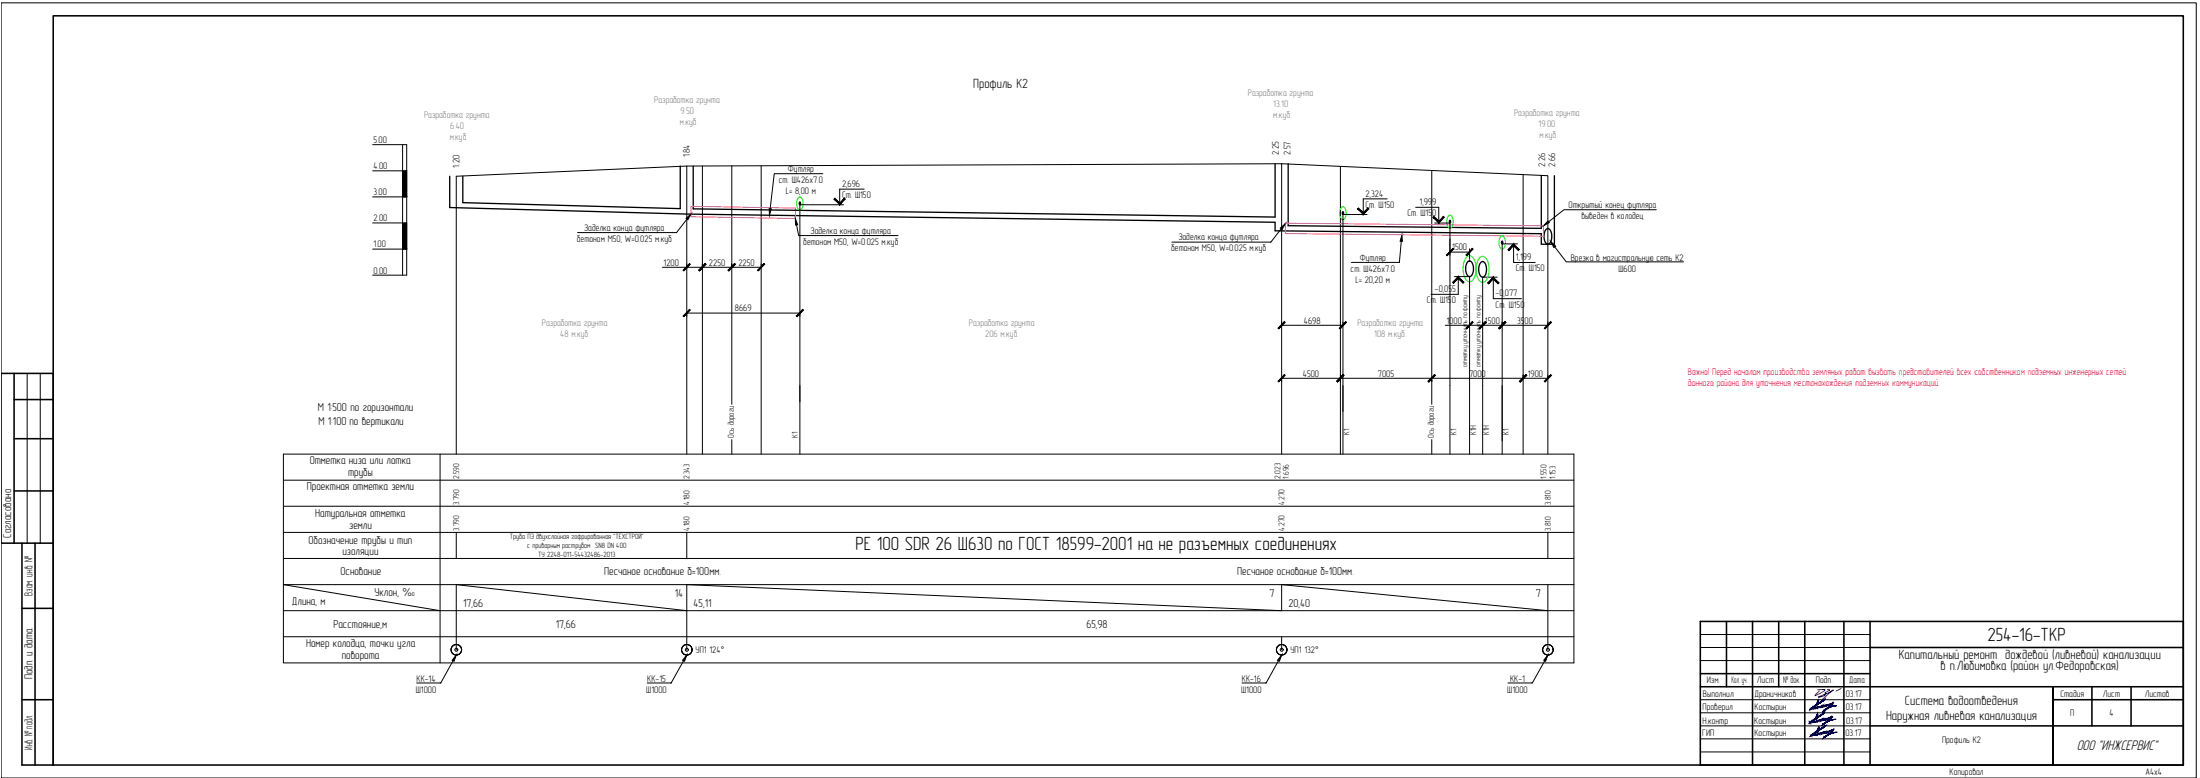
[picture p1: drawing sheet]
<svg xmlns="http://www.w3.org/2000/svg" width="840mm" height="297mm" viewBox="0 0 840 297" stroke-linecap="round" stroke-linejoin="round" font-family="sans-serif">
<g fill="none" stroke="#000" stroke-width=".38">
<path d="M142.3 55.2h13v49.9h-13M153.7 55.2v49.9M142.3 75.2h13M142.3 65.2h13M142.3 95.1h13M142.3 85.1h13M168 173.4v79.7M600.9 173.4h-492.7v79.7h492.7M108.2 193.3h492.7M108.2 183.3h492.7M108.2 213.2h492.7M108.2 203.3h492.7"/>
<path d="M108.2 233.2h492.7M174.2 223.2v24.9M262.2 223.2v24.9M489.3 223.2v10M591 223.2v24.9M600.9 223.2h-492.7l59.8 10M108.2 243.1h492.7M489.3 243.1v5"/>
<circle cx="174.2" cy="248.1" r="2.01"/>
<circle cx="262.2" cy="248.1" r="2.01"/>
<circle cx="489.4" cy="248.1" r="2.01"/>
<circle cx="591" cy="248.1" r="2.01"/>
</g>
<g fill="#000" stroke="#000" stroke-width=".38">
<path d="M153.7 65.3l1.6 9.9v-9.9zM153.7 65.3l1.6 9.9h-1.6z"/>
<path d="M153.7 85.2l1.6 10v-10zM153.7 85.2l1.6 10h-1.6z"/>
</g>
<!-- layer: 0 -->
<g fill="none" stroke="#000" stroke-width=".38">
<path d="M.4 1.1h838.1v295.9h-838.1zM262.2 63.4l227.1-.9v110.9M268.2 63.4v110M279.4 63.3v91.1M290.6 63.3v110.1M322.1 78.2h-16.7v75.2M329.9 72.2h-9.3v6M489.3 62.5l101.7 4.6v106.3M511.8 63.5v109.9M529.6 75.9h-9.1v6M540.5 79.1h8.8v6.1M546.7 65.1v89.3"/>
<path d="M581.5 66.7v106.7M522 81.9h-9.3v75.2M547.8 85.2h5.8v88.2M553.6 91.2v6.3M553.6 96.3h7.5M561.1 95v4M577.9 93.1v7.1h8.2M579.4 93.1h-5.9v75.2M252.9 102.1h37.7M262.2 100.8v1.8M262.2 119.4v1.4M262.2 119.5h43.2"/>
<path d="M305.4 119.4v1.4M555.3 105.6h5.8v67.8M556.8 105.6v6.8h-10.4M570.1 105.8v8.2h10.8M571.6 105.8h-5.5v67.6M489.3 123v.6M489.3 124.2h23.4M512.7 123v.6M551.8 124.2h39.2M573.5 123v.6M591 123v.6M.4 142.6v64.8"/>
<path d="M10.4 142.6v64.8M15.4 142.6v64.8M305.4 147.2v26.2M489.3 145.1v.6M489.3 144.4h101.7M511.7 145.1v.6M512.7 147.2v26.2M573.5 147.2v26.2M591 143.2v.6M174.2 173.4v-106.1l88-3.9v110M279.4 167.8v5.6M546.7 167.8v5.6"/>
<path d="M600.9 173.4v79.7M174.2 203.3v9.9M262.2 203.3v9.9M591 203.3v9.9M174.2 223.2l88 10M262.2 223.2l227.1 10M489.3 223.2l101.7 10M649.2 252.2h64.8M649.2 247.2h64.8M649.2 242.3h64.8M649.2 267.2h64.8M649.2 272.1h64.8"/>
<path d="M649.2 277.1h64.8M649.2 282.1h64.8M649.2 287.1h64.8"/>
<circle cx="174.2" cy="248.1" r=".57"/>
<circle cx="262.2" cy="248.1" r=".57"/>
<circle cx="489.4" cy="248.1" r=".57"/>
<circle cx="591" cy="248.1" r=".57"/>
</g>
<g fill="none" stroke="#000" stroke-width=".59">
<path d="M20.3 6h813.3v286.1h-813.3zM.4 142.6h19.9v149.5h-11.9v-84.7M5.4 142.6v64.8M5.4 152.6h14.9M5.4 167.5h14.9M5.4 187.4h14.9M.4 207.4h19.9M13.4 207.4v84.7M8.4 232.3h11.9M649.2 237.3h184.4v54.8h-184.4zM659.2 237.3v24.9M669.1 237.3v54.8"/>
<path d="M679.1 237.3v24.9M689.1 237.3v54.8M704 237.3v54.8M714 237.3v54.8M649.2 257.2h64.8M714 247.2h119.6M8.4 267.2h11.9M649.2 262.2h184.4M714 277.1h119.6M783.8 267.2h49.8M798.7 262.2v14.9M813.6 262.2v14.9"/>
<path d="M783.8 292.1v-29.9v29.9"/>
</g>
<g fill="#00f" stroke="#00f" stroke-width=".38">
<path d="M694 272.7v.2zM694 272.7l-.1 .2zM693.9 272.9v.2zM693.9 272.9v.2zM692.7 274.7l-.1 .2zM692.5 274.8l.2-.1zM692.5 274.8l-.1 .2zM692.3 274.9l.2-.1zM692.3 274.9l-.1 .3zM692.1 275.1l.2-.2zM692.1 275.1l-.1 .2zM691.9 275.2l.2-.1zM691.9 275.2l-.1 .2zM691.7 275.3l.2-.1zM691.7 275.3l-.1 .2zM691.5 275.4l.2-.1zM691.5 275.4l-.1 .3zM691.3 275.6l.2-.2zM691.3 275.6l-.1 .1zM691.1 275.7l.2-.1z"/>
<path d="M691.1 275.8l-.1 .2zM691.1 275.8l.3-.2zM691.1 275.9l.3-.3zM691.4 275.6l.4-.3zM691.8 275.3l-.4 .4zM691.8 275.3l.6-.4zM691.9 275.4l.5-.5zM692.4 274.9l.7-.4zM692.4 275l.8-.4zM693.1 274.5l.7-.5zM693.2 274.6l.7-.5zM693.8 274l.8-.5zM693.9 274.1l.7-.6zM694.6 273.5l.7-.5zM694.6 273.6l.7-.6zM695.3 273l.6-.3zM695.3 273.1l.6-.4zM695.9 272.7l.4-.3zM696.3 272.4l-.4 .3zM696.3 272.4l.1-.2zM696.4 272.2l-.1 .2z"/>
<path d="M696 272.5l.3-.2zM696 272.5l.3-.2zM695.5 272.8l.5-.3zM695.5 272.8l.5-.3zM694.9 273.2l.6-.4zM694.8 273.2l.7-.4zM694.2 273.7l.7-.5zM694.1 273.6l.7-.4zM693.5 274.1l.6-.5zM693.5 274.1l.6-.5zM692.9 274.5l.6-.4zM692.9 274.5l.6-.4zM692.9 274.5l-.5 .4zM692.4 274.9l.5-.4zM692.4 274.9l-.3 .3zM692.4 274.9l-.3 .3zM692.1 275.2l-.1 .2zM692.1 275.2l-.2 .2zM691.9 275.4v.2zM692.2 275.7h.2zM692.2 275.7h.3zM692.4 275.7h.3zM692.5 275.7h.2zM692.7 275.7l.2-.1zM692.7 275.7h.3zM692.9 275.6h.2zM693 275.7l.1-.1zM693.1 275.6l.2-.1z"/>
<path d="M694.2 275.2l.2-.1zM694.2 275.2h.2zM694.4 275.1l.2-.1zM694.4 275.2l.2-.1zM694.6 275l.3-.1zM694.6 275.1l.3-.2zM694.9 274.9h.2zM694.9 275l.2-.1zM695.1 274.9l.2-.1zM695.1 274.9l.2-.1z"/>
<path d="M695.4 275l.2-.1zM695.5 275.1l.1-.2zM695.6 274.9h.2zM695.6 275l.3-.1zM695.8 274.9l.3-.1zM695.9 274.9l.2-.1zM696.1 274.8l.3-.1zM696.1 274.8l.3-.1zM696.4 274.7l.2-.1zM696.4 274.7l.2-.1zM696.6 274.6l.2-.1zM696.6 274.6h.2z"/>
<path d="M697 274.7l.2-.1zM697.2 274.6l.3-.1zM697.2 274.6l.3-.1zM697.5 274.5l.3-.2zM697.5 274.6l.3-.2zM697.8 274.3l.3-.1zM697.8 274.4l.3-.2zM698.1 274.2l.4-.1zM698.2 274.3l.3-.2zM698.5 274.1l.3-.2zM698.5 274.1l.3-.2zM698.8 273.9l.2-.1zM698.8 274l.2-.2zM699 273.8h.2zM699.1 273.9l.1-.1zM699.2 274.1l-.1 .2zM699.2 274.1l-.1 .2zM699.1 274.2l-.1 .2zM698.9 274.4l.2-.2zM698.9 274.4l-.2 .2zM698.9 274.4l-.2 .2zM698.7 274.6l-.2 .3zM698.4 274.8l.3-.2zM698.4 274.8l-.2 .3zM698.2 275l.2-.2zM698.2 275l-.3 .3zM697.9 275.3l.3-.3zM697.9 275.3l-.2 .2zM697.6 275.5l.3-.2zM697.6 275.5l-.2 .2zM697.3 275.7l.3-.2zM697.3 275.7l-.2 .3zM697.1 275.9l.2-.2zM697.1 275.9l-.3 .2zM696.8 276.1l.3-.2zM696.8 276.1l-.2 .2zM696.6 276.2l.2-.1zM696.6 276.2l-.2 .2zM696.6 276.2l-.2 .2zM696.4 276.4l-.2 .1zM696.2 276.5l.2-.1z"/>
<path d="M696.1 276.5l.2-.2zM696.3 276.3l-.2 .2zM696.3 276.3l.3-.2zM696.6 276.1l-.3 .3zM696.6 276.1l.3-.2zM696.6 276.2l.3-.3zM696.9 275.9l.5-.2zM697 276l.4-.3zM697.4 275.7l.5-.3zM697.4 275.7l.5-.3zM697.9 275.4l.5-.2zM697.9 275.5l.5-.3zM698.4 275.2l.6-.3zM698.4 275.2l.6-.2zM699 274.9l.6-.1zM699 275l.6-.1zM699.6 274.8l.7-.2zM699.6 274.9l.7-.3zM700.3 274.6h.6zM700.3 274.7l.6-.1z"/>
<path d="M694.3 267.4v.3zM694.3 267.4l-.1 .3zM694.2 267.7v.2zM694.2 267.7v.2zM693.1 269.4l-.1 .2zM693 269.5l-.2 .2zM692.8 269.6l.2-.1zM692.8 269.6l-.1 .2zM692.6 269.7l.2-.1zM692.6 269.7l-.2 .2zM692.4 269.9l.2-.2zM692.4 269.9l-.1 .2zM692.2 270l.2-.1zM692.2 270l-.1 .2zM692 270.1l.2-.1zM692 270.1l-.1 .2zM691.8 270.2l.2-.1zM691.8 270.2l-.1 .3zM691.6 270.4l.2-.2zM691.6 270.4l-.1 .1zM691.4 270.5l.2-.1z"/>
<path d="M691.4 270.6l-.1 .1zM691.4 270.6l.3-.2zM691.4 270.7l.3-.3zM691.7 270.4l.4-.3zM691.7 270.5l.4-.4zM692.1 270.1l.6-.4zM692.1 270.2l.6-.5zM692.7 269.7l.7-.4zM692.7 269.8l.7-.4zM693.4 269.3l.7-.5zM693.4 269.4l.8-.6zM694.1 268.8l.8-.5zM694.2 268.8l.7-.5zM694.9 268.3l.7-.5zM694.9 268.4l.7-.6zM695.6 267.8l.5-.4zM695.6 267.9l.5-.5zM696.1 267.4l.5-.2zM696.2 267.5l.4-.3zM696.7 267l-.1 .2zM696.7 267l-.1 .2z"/>
<path d="M696.3 267.3l.3-.2zM696.3 267.3l.3-.2zM695.7 267.6l.6-.3zM695.7 267.6l.6-.3zM695.2 268l.5-.4zM695.1 268l.6-.4zM694.5 268.5l.7-.5zM694.4 268.4l.7-.4zM693.8 268.9l.6-.5zM693.8 268.8l.6-.4zM693.2 269.3l.6-.4zM693.2 269.3l.6-.5zM693.2 269.3l-.5 .4zM692.7 269.6l.5-.3zM692.7 269.6l-.3 .4zM692.4 269.9l.3-.3zM692.4 269.9l-.1 .3zM692.4 269.9l-.1 .3zM692.2 270.2v.2zM692.5 270.5h.2zM692.5 270.5h.2zM692.7 270.5l.3-.1zM692.7 270.5l.3-.1zM693 270.4h.2zM693 270.5l.2-.1zM693.2 270.4h.2zM693.2 270.5l.2-.1z"/>
<path d="M694.5 269.9h.2zM694.5 270l.2-.1zM694.7 269.9l.2-.1zM694.7 269.9h.2zM694.9 269.8l.2-.1zM695.1 269.7l-.2 .2zM695.1 269.7l.3-.1zM695.2 269.8l.2-.2zM695.4 269.6h.2zM695.4 269.7l.2-.1z"/>
<path d="M695.7 269.8l.2-.1zM695.7 269.9l.2-.2zM695.9 269.7l.2-.1zM695.9 269.8l.3-.1zM696.1 269.6h.3zM696.2 269.7l.2-.1zM696.4 269.6l.2-.1zM696.4 269.6l.3-.1zM696.6 269.5l.3-.1zM696.7 269.5l.2-.1zM696.9 269.4l.2-.1zM696.9 269.4l.2-.1z"/>
<path d="M697.3 269.5l.2-.1zM697.3 269.5l.2-.1zM697.5 269.4l.2-.1zM697.5 269.4l.2-.1zM697.7 269.3l.4-.2zM697.8 269.4l.3-.2z"/>
<path d="M698.1 269.1l.3-.1zM698.1 269.2l.3-.2zM698.4 269l.4-.2zM698.4 269.1l.4-.3zM698.8 268.8l.3-.1zM698.8 268.9l.3-.2zM699.1 268.7l.2-.1zM699.1 268.8l.2-.2zM699.3 268.6h.2zM699.3 268.7l.2-.1zM699.3 269l.2-.2zM699.3 269l-.1 .2zM699.3 269l-.1 .2zM699.2 269.2l-.2 .2zM699 269.4l.2-.2zM699 269.4l-.2 .2zM698.7 269.6l.3-.2zM698.7 269.6l-.2 .3zM698.4 269.8l.3-.2zM698.4 269.8l-.2 .3zM698.4 269.8l-.2 .3zM698.2 270.1l-.3 .2zM697.9 270.3l.3-.2zM697.9 270.3l-.2 .2zM697.6 270.5l.3-.2zM697.6 270.5l-.2 .2zM697.3 270.7l.3-.2zM697.3 270.7l-.2 .2zM697.3 270.7l-.2 .2zM697.1 270.9l-.2 .2zM696.8 271l.3-.1zM696.8 271l-.1 .2zM696.6 271.2l.2-.2zM696.6 271.2l-.1 .1z"/>
<path d="M696.4 271.3l.2-.2zM696.6 271.1l-.2 .2zM696.6 271.1l.2-.2zM696.8 270.9l-.2 .3zM696.8 270.9l.4-.2zM696.9 271l.3-.3zM697.2 270.7l.5-.2zM697.2 270.8l.5-.3zM697.7 270.5l.4-.3zM697.7 270.5l.4-.3zM698.1 270.2l.6-.3zM698.2 270.3l.5-.4zM698.7 269.9l.6-.2zM698.7 270l.6-.2zM699.3 269.7l.6-.1zM699.3 269.8l.6-.2zM699.9 269.6l.6-.2zM699.9 269.6l.6-.2zM700.5 269.4h.7zM700.5 269.5l.7-.1z"/>
<path d="M694.4 277.6v.2zM694.4 277.6v.2zM694.4 277.8v.2zM694.4 277.8v.2zM694.3 277.9v.3zM694.3 277.9v.3zM693.3 279.5l.2-.1zM693.2 279.6l-.2 .2zM693 279.7l-.2 .2zM692.8 279.9l.2-.2zM692.8 279.9l-.1 .2zM692.6 280l.2-.1zM692.6 280l-.2 .2zM692.4 280.1l.2-.1zM692.4 280.1l-.2 .2zM692.2 280.2l.2-.1zM692.2 280.2l-.1 .2zM692 280.4l.2-.2zM692 280.4l-.1 .2zM691.8 280.5l.2-.1zM691.8 280.5l-.1 .2zM691.6 280.6l.2-.1zM691.6 280.6l-.1 .2zM691.5 280.7l.1-.1z"/>
<path d="M691.6 280.7l.3-.2zM691.9 280.5l-.3 .3zM691.9 280.5l.4-.2zM691.9 280.6l.4-.3zM692.3 280.3l.6-.4zM692.3 280.3l.6-.4zM692.9 279.9l.7-.5zM692.9 279.9l.7-.5zM693.6 279.4l.8-.5zM693.6 279.5l.8-.6zM694.4 278.9l.7-.4zM694.4 279l.7-.5zM695.1 278.5l.6-.5zM695.1 278.5l.7-.5zM695.7 278l.6-.4zM695.8 278l.6-.3zM696.3 277.6l.4-.3zM696.4 277.7l.4-.3zM696.7 277.3l.2-.1zM696.9 277.2l-.1 .2z"/>
<path d="M696.5 277.5l.3-.2zM696.4 277.4l.4-.2zM696 277.8l.4-.4zM695.9 277.7l.5-.3zM695.3 278.2l.6-.5zM695.3 278.1l.6-.4zM694.6 278.6l.7-.5zM694.6 278.5l.7-.4zM694 279l.6-.5zM693.9 279l.7-.5zM693.4 279.5l.6-.5zM693.3 279.4l.6-.4zM693.3 279.4l-.4 .4zM692.9 279.8l.4-.4zM692.9 279.8l-.3 .3zM692.6 280.1l.3-.3zM692.6 280.1l-.1 .2zM692.6 280.1l-.2 .2zM692.5 280.6h.2zM692.7 280.6h.3zM692.7 280.7l.3-.1zM693 280.6h.2zM693 280.7l.2-.1zM693.2 280.6l.2-.1zM693.2 280.7l.2-.1zM693.4 280.5h.2zM693.4 280.6h.2zM693.9 280.4l-.1 .1z"/>
<path d="M694.7 280.1h.2zM694.9 280l.2-.1zM695.1 279.9l-.2 .2zM695.1 279.9h.2zM695.1 280l.2-.1zM695.3 279.9l.2-.1zM695.4 279.9l.1-.1zM695.5 279.8l.2-.1zM695.6 279.9l.2-.1zM695.7 279.7l.3-.1zM695.8 279.8l.2-.2z"/>
<path d="M695.9 280l.2-.1zM696.1 279.9l.2-.1zM696.1 279.9l.2-.1zM696.3 279.8l.3-.1zM696.3 279.9l.3-.2zM696.6 279.7l.2-.1zM696.6 279.8l.2-.2zM696.8 279.6l.3-.1zM696.8 279.7l.3-.2zM697.1 279.5h.2zM697.1 279.6l.2-.1z"/>
<path d="M697.5 279.6l.2-.1zM697.5 279.7l.2-.2zM697.7 279.5l.2-.1zM697.7 279.6l.2-.2zM697.9 279.4l.3-.1zM698 279.5l.2-.2zM698.2 279.3l.4-.2zM698.3 279.3l.3-.1zM698.6 279.1l.3-.1zM698.6 279.2l.3-.2zM698.9 279l.3-.2zM699 279l.2-.2zM699.2 278.8h.3zM699.3 278.9l.2-.1zM699.5 278.8l.2-.1z"/>
<path d="M699.7 279l-.1 .2zM699.7 279l-.1 .2zM699.6 279.1l-.2 .2zM699.6 279.1l-.2 .2zM699.4 279.3l-.2 .3zM699.1 279.5l.3-.2zM699.1 279.5l-.2 .3zM698.9 279.7l.2-.2zM698.9 279.7l-.2 .3zM698.9 279.7l-.2 .3zM698.6 280l-.2 .2zM698.3 280.2l.3-.2zM698.3 280.2l-.2 .3zM698.1 280.4l.2-.2zM698.1 280.4l-.3 .3zM697.8 280.6l.3-.2zM697.8 280.6l-.2 .3zM697.5 280.8l.3-.2zM697.5 280.8l-.2 .3zM697.3 281l.2-.2zM697.3 281l-.2 .2zM697.1 281.2l.2-.2zM697.1 281.2l-.2 .2zM696.8 281.3l.3-.1zM696.8 281.3l-.1 .2zM696.7 281.4l.1-.1z"/>
<path d="M696.6 281.4l.2-.2zM696.8 281.2l-.2 .3zM696.8 281.2l.2-.1zM696.8 281.3l.3-.2zM697 281.1l.4-.3zM697.1 281.1l.3-.3zM697.4 280.8l.4-.2zM697.4 280.9l.5-.2zM697.8 280.6l.5-.2zM697.9 280.7l.5-.3zM698.3 280.4l.6-.3zM698.4 280.4l.5-.3zM698.9 280.1l.6-.2zM698.9 280.2l.6-.3zM699.5 279.9l.6-.2zM699.5 279.9l.6-.1zM700.1 279.7l.6-.1zM700.1 279.8l.6-.2zM700.7 279.6h.7zM700.7 279.7l.7-.1z"/>
</g>
<g fill="none" stroke="#00f" stroke-width=".38">
<path d="M693.7 275.2v.1M693.7 275.2h.1M693.8 275.4h.1M693.8 275.2h.1M693.8 275.1l-.1 .1M693.9 263.4l2.8-.1 .1 .2-3.8 2.1 1.6-1.8M694 269.9l.1 .1M694 269.9h.1M694.1 270.1h.1M694 270.1h.1M694.1 270.2h.1M697.7 263.3l.9 .2-1.8 1 .2 .6-.4 .4-2.4 .7 5.8-2.7-4.3 3.6"/>
<path d="M702.9 262.9l-1.9 .9M694.2 280.1h.1M694.2 280.1v.1M694.3 280.3h.1M694.2 280l-.1 .1M694.2 280v.1M694.3 280.1v.1"/>
</g>
<path d="M293.7 79.7h.8l-.7 2.5zM262 83.4l1.8-1.7-1.2 2.2zM303.7 83.4l.8 2.4-.8 .1zM488.9 87.1l1.8-1.7-1.2 2.2zM535.3 89.6l.1 2.5h-.8zM591 84.4l.5 .6-2.2 1.2zM592.1 92.3l1.8 1.7-.6 .5zM174.2 250.1l-.8 2.4-.8-.4zM262.2 250.1l-.8 2.4-.8-.4zM489.3 250.1l-.8 2.4-.7-.4zM591 250.1l-.9 2.4-.7-.4z" fill="#000" stroke="#000" stroke-width=".38"/>
<g fill="none" stroke="#000" stroke-width=".38">
<path d="M314.2 66.3h-18.6l-1.6 13.4M220.5 88.8h37.8M262.3 83.6l-4.2 5.2M304.1 85.8l.8 4.1h38M447.4 92.4h37.8M489.2 87.3l-4.1 5.1M535 92.1l-.7 8.1h-.2M593.6 94.3l4.4 5.7h44.8M632.4 80.1h-35.3l-5.8 4.6M516 100.2h18.3M173 252.3l-4.9 8.5M261 252.3l-4.9 8.5"/>
<path d="M488.1 252.3l-4.9 8.5M589.8 252.3l-5 8.5M159.1 260.8h9.3M247.1 260.8h9.3M474.2 260.8h9.3M575.7 260.8h9.3"/>
</g>
<path d="M259.7 63.4v16.3l-83-2.3v-10.1M305.2 77.3a.36 .36 0 0 1 .4 .4 .36 .36 0 0 1-.4 .3zM486.8 62.5v20.4l-222.1-3.2v-16.3M491.8 62.5v23.7l96.7 1v-20.2M593.5 67.1v26.1h-5v-4l-101.7-1.1v-3.2l-224.6-3.2-90.5-2.5v-11.9M512.7 80.9l.2 .1a.41 .41 0 0 1 .2 .5 .41 .41 0 0 1-.5 .3zM553.4 84.3a.36 .36 0 0 1 .4 .3 .36 .36 0 0 1-.4 .4zM560.5 99.9a1.45 1.45 0 0 1 2 1.6 3.4 3.4 0 0 1-1.4 4.1 3.5 3.5 0 0 1-1.2-4.6zM573.4 92.2a.4 .4 0 0 1 .4 .4 .4 .4 0 0 1-.4 .4zM590.2 87.7a1.17 1.17 0 0 1 1.3-.3 1.17 1.17 0 0 1 .7 1.2 4.1 4.1 0 0 1-.9 4.6 1.88 1.88 0 0 1-1.8-2.4l.1-1.7zM565.5 100.1a1.41 1.41 0 0 1 1.5 .2 1.41 1.41 0 0 1 .4 1.4 3.3 3.3 0 0 1-1.3 4.1 3.4 3.4 0 0 1-1.3-4.6z" fill="none" stroke="#000" stroke-width=".51"/>
<!-- layer: 0 -->
<g fill="#000" stroke="#000" stroke-width=".38">
<path d="M318.8 75.7l-.4 .3 2.2 1.5zM318.4 76l2.2 1.5v.7zM320.6 77.5v.7l1.8-2.5zM322.4 75.7l.3 .3-2.1 2.2z"/>
<path d="M518.7 79.4l-.4 .3 2.2 1.5zM518.3 79.7l2.2 1.5v.7zM520.5 81.2v.7l1.8-2.5zM522.3 79.4l.3 .3-2.1 2.2z"/>
<path d="M551.1 82.6l-1.8 2.6 2.2-2.2zM551.1 82.6l-1.8 2.6v-.8zM547.1 83l2.2 2.2v-.8zM547.1 83l.4-.4 1.8 1.8z"/>
<path d="M554.7 94.9l-2.2 2.7 2.5-2.5zM554.7 94.9l-2.2 2.7-.3-.2z"/>
<path d="M559.7 97.4l.3 .2 2.2-2.7zM562.2 94.9l.2 .2-2.4 2.5z"/>
<path d="M575.7 95.3l.4 .4 1.8-2.6zM577.9 93.1v.7l-1.8 1.9zM577.9 93.1v.7l2.2 1.5zM577.9 93.8l2.2 1.5-.4 .4z"/>
<path d="M263.3 100.7l-2.2 2.7 2.5-2.5zM263.3 100.7l-2.2 2.7-.3-.2z"/>
<path d="M263.3 118.1l-2.2 2.8 2.5-2.5zM263.3 118.1l-2.2 2.8-.3-.3z"/>
<path d="M266.8 103.2l.3 .2 2.2-2.7zM269.3 100.7l.2 .2-2.4 2.5z"/>
<path d="M269.3 100.7l-2.2 2.7 2.4-2.5zM269.3 100.7l-2.2 2.7-.3-.2z"/>
<path d="M278 103.2l.3 .2 2.2-2.7zM280.5 100.7l.3 .2-2.5 2.5z"/>
<path d="M280.5 100.7l-2.2 2.7 2.5-2.5zM280.5 100.7l-2.2 2.7-.3-.2z"/>
<path d="M289.2 103.2l.3 .2 2.2-2.7zM291.7 100.7l.3 .2-2.5 2.5z"/>
<path d="M556.8 106.3l1.8 1.8 .3-.3zM556.8 105.6l2.1 2.2-2.1-1.5zM556.8 105.6l-1.9 2.5 1.9-1.8zM556.8 105.6l-1.9 2.5-.3-.3z"/>
<path d="M567.9 108l.4 .4 1.8-2.6zM570.1 105.8v.7l-1.8 1.9zM570.1 105.8v.7l2.2 1.5zM570.1 106.5l2.2 1.5-.4 .4z"/>
<path d="M304 120.6l.3 .3 2.2-2.8zM306.5 118.1l.3 .3-2.5 2.5z"/>
<path d="M490.4 122.8l-2.2 2.7 2.5-2.4zM490.4 122.8l-2.2 2.7-.3-.2z"/>
<path d="M511.3 125.3l.3 .2 2.2-2.7zM513.8 122.8l.3 .3-2.5 2.4z"/>
<path d="M562.2 122.8l-2.2 2.7 2.4-2.4zM562.2 122.8l-2.2 2.7-.3-.2z"/>
<path d="M564.7 125.3l.2 .2 2.3-2.7zM567.2 122.8l.2 .3-2.5 2.4z"/>
<path d="M567.2 122.8l-2.3 2.7 2.5-2.4zM567.2 122.8l-2.3 2.7-.2-.2z"/>
<path d="M574.6 122.8l-2.4 2.5 .2 .2zM574.6 122.8l.3 .3-2.5 2.4z"/>
<path d="M574.6 122.8l-2.2 2.7 2.5-2.4zM574.6 122.8l-2.2 2.7-.2-.2z"/>
<path d="M592.1 122.8l-2.5 2.5 .3 .2zM592.1 122.8l.3 .3-2.5 2.4z"/>
<path d="M490.4 143l-2.2 2.8 2.5-2.5zM490.4 143l-2.2 2.8-.3-.3z"/>
<path d="M510.4 145.5l.2 .3 2.3-2.8zM512.9 143l.2 .3-2.5 2.5z"/>
<path d="M512.8 143l-2.2 2.8 2.5-2.5zM512.8 143l-2.2 2.8-.3-.3z"/>
<path d="M545.3 145.5l.2 .3 2.3-2.8zM547.8 143l.2 .3-2.5 2.5z"/>
<path d="M547.8 143.1l-2.3 2.7 2.5-2.5zM547.8 143.1l-2.3 2.7-.2-.2z"/>
<path d="M580.1 145.6l.3 .2 2.2-2.7zM582.6 143.1l.3 .2-2.5 2.5z"/>
<path d="M582.6 143.1l-2.2 2.7 2.5-2.5zM582.6 143.1l-2.2 2.7-.3-.2z"/>
<path d="M592.1 143.1l-2.5 2.5 .3 .2zM592.1 143.1l.3 .2-2.5 2.5z"/>
</g>
<path d="M263.9 78.8l39.8 .6v4l-39.9-.7zM490.8 85.2l98.5 1v4l-98.6-1z" fill="none" stroke="#f0f" stroke-width=".38"/>
<path d="M304.9 75.4a1.18 1.18 0 0 1 1.2 .2 1.18 1.18 0 0 1 .4 1.1 2.84 2.84 0 0 1-1.1 3.5 3.2 3.2 0 0 1-.7-4.6zM512.1 79.3a.96 .96 0 0 1 1.1-.3 .96 .96 0 0 1 .6 1 3.1 3.1 0 0 1-1.1 3.9 3.2 3.2 0 0 1-.6-4.6zM553.1 82.3a1.19 1.19 0 0 1 1.3 .2 1.19 1.19 0 0 1 .4 1.2 2.87 2.87 0 0 1-1.2 3.5 3.3 3.3 0 0 1-.5-4.9zM559.8 98.3a1.84 1.84 0 0 1 2-.5 1.84 1.84 0 0 1 1.2 1.7 7.7 7.7 0 0 1-1.2 7.9 2.08 2.08 0 0 1-2.8-2 8.5 8.5 0 0 1 .8-7.1zM564.8 98.6a1.62 1.62 0 0 1 1.6-.7 1.62 1.62 0 0 1 1.3 1.2 7.5 7.5 0 0 1-1 8.5 2.1 2.1 0 0 1-2.7-2 8.5 8.5 0 0 1 .8-7zM573.1 90.3a1.18 1.18 0 0 1 1.2 .2 1.18 1.18 0 0 1 .4 1.2 2.71 2.71 0 0 1-1.2 3.4 3.3 3.3 0 0 1-.4-4.8z" fill="none" stroke="#0f0" stroke-width=".38"/>
<g font-size="7.3">
<text x="326.6" y="210.1">PE 100 SDR 26 Ø630 по ГОСТ 18599-2001 на не разъемных соединениях</text>
<text x="758.8" y="244.8">254-16-ТКР</text>
</g>
<text font-size="5.5" x="792.9" y="286.3">ООО &quot;ИНЖСЕРВИС&quot;</text>
<g font-size="5.1">
<text x="371.6" y="33.7">Профиль К2</text>
<text x="725" y="251.5">Капитальный ремонт дождевой (ливневой) канализации</text>
<text x="740.9" y="256">в п.Любимовка (район ул.Федоровская)</text>
<text x="727.3" y="269">Система водоотведения</text>
<text x="720.1" y="274.8">Наружная ливневая канализация</text>
</g>
<g font-size="4.4">
<text x="121.4" y="157.1">М 1:500 по горизонтали</text>
<text x="121.6" y="162.1">М 1:100 по вертикали</text>
<text x="118.2" y="177.3">Отметка низа или лотка</text>
<text x="132.9" y="181.8">трубы</text>
<text x="117.2" y="187">Проектная отметка земли</text>
<text x="120.4" y="197.3">Натуральная отметка</text>
<text x="133.3" y="201.8">земли</text>
<text x="4.3" y="205.4" transform="rotate(-90 4.3 205.4)">Согласовано</text>
<text x="117.8" y="207.5">Обозначение трубы и тип</text>
<text x="130.8" y="212">изоляции</text>
<text x="130" y="219.6">Основание</text>
<text x="230.7" y="219.4">Песчаное основание б=100мм.</text>
<text x="472.4" y="219.4">Песчаное основание б=100мм.</text>
<text x="12.4" y="227.4" transform="rotate(-90 12.4 227.4)">Взам. инв. №</text>
<text x="143" y="227.7">Уклон, %</text>
<text x="257.6" y="227.8">14</text>
<text x="484.8" y="227.8">7</text>
<text x="586.4" y="227.8">7</text>
<text x="111.5" y="231.1">Длина, м</text>
<text x="176.8" y="231.7">17,66</text>
<text x="264.8" y="231.7">45,11</text>
<text x="491.9" y="231.7">20,40</text>
<text x="127.3" y="239.8">Расстояние,м</text>
<text x="212.2" y="239.8">17,66</text>
<text x="414.8" y="239.8">65,98</text>
<text x="116.8" y="247">Номер колодца, точки угла</text>
<text x="130.5" y="251.4">поворота</text>
<text x="12.4" y="259.4" transform="rotate(-90 12.4 259.4)">Подп. и дата</text>
<text x="12.4" y="286.2" transform="rotate(-90 12.4 286.2)">Инв. № подл.</text>
</g>
<g font-size="3.6" fill="#808080">
<text x="249.8" y="39.5">Разработка грунта</text>
<text x="476.4" y="36.7">Разработка грунта</text>
<text x="486.2" y="40.9">13.10</text>
<text x="161.9" y="45">Разработка грунта</text>
<text x="259.5" y="47.8">м.куб.</text>
<text x="259.8" y="43.6">9.50</text>
<text x="486.2" y="45">м.куб.</text>
<text x="578.1" y="44.3">Разработка грунта</text>
<text x="171.7" y="53.4">м.куб.</text>
<text x="171.9" y="49.2">6.40</text>
<text x="587.5" y="48.5">19.00</text>
<text x="587.8" y="52.6">м.куб.</text>
<text x="206.9" y="124.5">Разработка грунта</text>
<text x="370" y="124.5">Разработка грунта</text>
<text x="518.2" y="124.5">Разработка грунта</text>
<text x="213.9" y="128.7">48 м.куб.</text>
<text x="376.2" y="128.7">206 м.куб.</text>
<text x="524.7" y="128.7">108 м.куб.</text>
</g>
<g font-size="3.6">
<text x="142.6" y="54.6">5.00</text>
<text x="488.3" y="59.2" transform="rotate(-90 488.3 59.2)">2.25</text>
<text x="492.7" y="59.2" transform="rotate(-90 492.7 59.2)">2.57</text>
<text x="142.6" y="64.5">4.00</text>
<text x="175.4" y="64" transform="rotate(-90 175.4 64)">1.20</text>
<text x="263.4" y="60.1" transform="rotate(-90 263.4 60.1)">1.84</text>
<text x="300.8" y="65.8">Футляр</text>
<text x="590" y="63.8" transform="rotate(-90 590 63.8)">2.26</text>
<text x="593.8" y="63.8" transform="rotate(-90 593.8 63.8)">2.66</text>
<text x="297.3" y="70">ст. Ø426x7.0</text>
<text x="321.5" y="71.3">2,696</text>
<text x="142.6" y="74.5">3.00</text>
<text x="300" y="74.2">L= 8,00 м</text>
<text x="321.5" y="75.6">Ст. Ø150</text>
<text x="521.4" y="75">2,324</text>
<text x="521.4" y="79.3">Ст. Ø150</text>
<text x="537.4" y="82.5">Ст. Ø150</text>
<text x="542" y="78.3">1,999</text>
<text x="598.9" y="79.6">Открытый конец футляра</text>
<text x="603.8" y="83.7">выведен в колодец</text>
<text x="142.6" y="84.5">2.00</text>
<text x="223" y="88.1">Заделка конца футляра</text>
<text x="309.5" y="89.2">Заделка конца футляра</text>
<text x="142.6" y="94.5">1.00</text>
<text x="220.3" y="92.2">бетоном М50, W=0.025 м.куб</text>
<text x="306.7" y="93.4">бетоном М50, W=0.025 м.куб</text>
<text x="447.2" y="95.9">бетоном М50, W=0.025 м.куб</text>
<text x="449.9" y="91.8">Заделка конца футляра</text>
<text x="554.5" y="95.6">1500</text>
<text x="253.4" y="101.4">1200</text>
<text x="270.7" y="101.4">2250</text>
<text x="281.9" y="101.4">2250</text>
<text x="519.1" y="99.7">Футляр</text>
<text x="578.8" y="99.3">1,199</text>
<text x="599.7" y="99.5">Врезка в магистральную сеть К2</text>
<text x="142.6" y="104.4">0.00</text>
<text x="515.7" y="103.8">ст. Ø426x7.0</text>
<text x="517.5" y="108">L= 20,20 м</text>
<text x="578.8" y="103.6">Ст. Ø150</text>
<text x="617.9" y="103.7">Ø600</text>
<text x="547.9" y="111.5">-0,055</text>
<text x="571" y="113.1">-0,077</text>
<text x="280.6" y="118.9">8669</text>
<text x="544.8" y="115.8">Ст. Ø150</text>
<text x="571" y="117.5">Ст. Ø150</text>
<text x="497.8" y="123.6">4698</text>
<text x="552.3" y="123.6">1000</text>
<text x="567" y="123.6">1500</text>
<text x="579.2" y="123.6">3500</text>
<text x="497.4" y="143.8">4500</text>
<text x="526.1" y="143.8">7005</text>
<text x="560.9" y="143.8">7000</text>
<text x="583.3" y="143.8">1900</text>
<text x="265.6" y="249.4">УП1 124°</text>
<text x="492.7" y="249.4">УП1 132°</text>
<text x="159" y="260.3">КК-14</text>
<text x="247.1" y="260.3">КК-15</text>
<text x="474.2" y="260.3">КК-16</text>
<text x="576.5" y="260.3">КК-1</text>
<text x="651.6" y="260.9">Изм.</text>
<text x="661.1" y="260.9">Кол. уч.</text>
<text x="670.8" y="260.9">Лист</text>
<text x="680.8" y="260.9">№ док.</text>
<text x="693.3" y="260.9">Подп.</text>
<text x="706" y="260.9">Дата</text>
<text x="158.7" y="264.4">Ø1000</text>
<text x="246.8" y="264.4">Ø1000</text>
<text x="473.9" y="264.4">Ø1000</text>
<text x="575.5" y="264.4">Ø1000</text>
<text x="650.2" y="266">Выполнил</text>
<text x="669.8" y="266.2">Драничников</text>
<text x="704.7" y="266.2">03.17</text>
<text x="786.7" y="265.9">Стадия</text>
<text x="802.9" y="265.9">Лист</text>
<text x="818.9" y="265.9">Листов</text>
<text x="650.1" y="270.9">Проверил</text>
<text x="669.9" y="271.1">Костырин</text>
<text x="704.7" y="271.1">03.17</text>
<text x="790.4" y="273.4">П</text>
<text x="805.3" y="273.4">4</text>
<text x="649.9" y="281.1">ГИП</text>
<text x="650" y="276.3">Н.контр</text>
<text x="669.8" y="276.3">Костырин</text>
<text x="669.8" y="281.1">Костырин</text>
<text x="704.6" y="281.1">03.17</text>
<text x="704.8" y="276.3">03.17</text>
<text x="741.5" y="283.6">Профиль К2</text>
<text x="744.3" y="295.8">Копировал</text>
<text x="819.1" y="295.8">A4x4</text>
</g>
<g font-size="3.6" fill="#f00">
<text x="644.4" y="143.3">Важно! Перед началом производства земляных работ вызвать представителей всех собственником подземных инженерных сетей</text>
<text x="644.4" y="147.4">данного района для уточнения местонахождения подземных коммуникаций.</text>
</g>
<g font-size="3.2">
<text x="280.2" y="167.3" transform="rotate(-90 280.2 167.3)">Ось дороги</text>
<text x="304.7" y="167.3" transform="rotate(-90 304.7 167.3)">К1</text>
<text x="515.2" y="166.1" transform="rotate(-90 515.2 166.1)">К1</text>
<text x="547.5" y="167.3" transform="rotate(-90 547.5 167.3)">Ось дороги</text>
<text x="556.1" y="166.1" transform="rotate(-90 556.1 166.1)">К1</text>
<text x="563.6" y="166.1" transform="rotate(-90 563.6 166.1)">К1Н</text>
<text x="568.6" y="166.1" transform="rotate(-90 568.6 166.1)">К1Н</text>
<text x="576.1" y="166.1" transform="rotate(-90 576.1 166.1)">К1</text>
<text x="175.3" y="182.8" transform="rotate(-90 175.3 182.8)">2.590</text>
<text x="263.2" y="182.8" transform="rotate(-90 263.2 182.8)">2.343</text>
<text x="488.9" y="182.8" transform="rotate(-90 488.9 182.8)">2.023</text>
<text x="492.1" y="182.8" transform="rotate(-90 492.1 182.8)">1.696</text>
<text x="590.4" y="182.8" transform="rotate(-90 590.4 182.8)">1.550</text>
<text x="593.9" y="182.8" transform="rotate(-90 593.9 182.8)">1.153</text>
<text x="175.3" y="192.8" transform="rotate(-90 175.3 192.8)">3.790</text>
<text x="263.3" y="192.8" transform="rotate(-90 263.3 192.8)">4.180</text>
<text x="490.4" y="192.8" transform="rotate(-90 490.4 192.8)">4.270</text>
<text x="592.1" y="192.8" transform="rotate(-90 592.1 192.8)">3.810</text>
<text x="175.3" y="202.7" transform="rotate(-90 175.3 202.7)">3.790</text>
<text x="263.3" y="202.7" transform="rotate(-90 263.3 202.7)">4.180</text>
<text x="490.4" y="202.7" transform="rotate(-90 490.4 202.7)">4.270</text>
<text x="592.1" y="202.7" transform="rotate(-90 592.1 202.7)">3.810</text>
</g>
<g font-size="2.9">
<text x="194.6" y="205.9">Труба ПЭ двухслойная гофрированная &quot;ТЕХСТРОЙ&quot;</text>
<text x="201.3" y="209.2">с приварным раструбом SN8 DN 400</text>
<text x="205.5" y="212.5">ТУ 2248-011-54432486-2013</text>
<text x="157.3" y="227.7">о</text>
</g>
<g font-size="2.6">
<text x="560.2" y="140" transform="rotate(-90 560.2 140)">отметку уточнить по факту</text>
<text x="565.3" y="140" transform="rotate(-90 565.3 140)">отметку уточнить по факту</text>
</g>
</svg>
